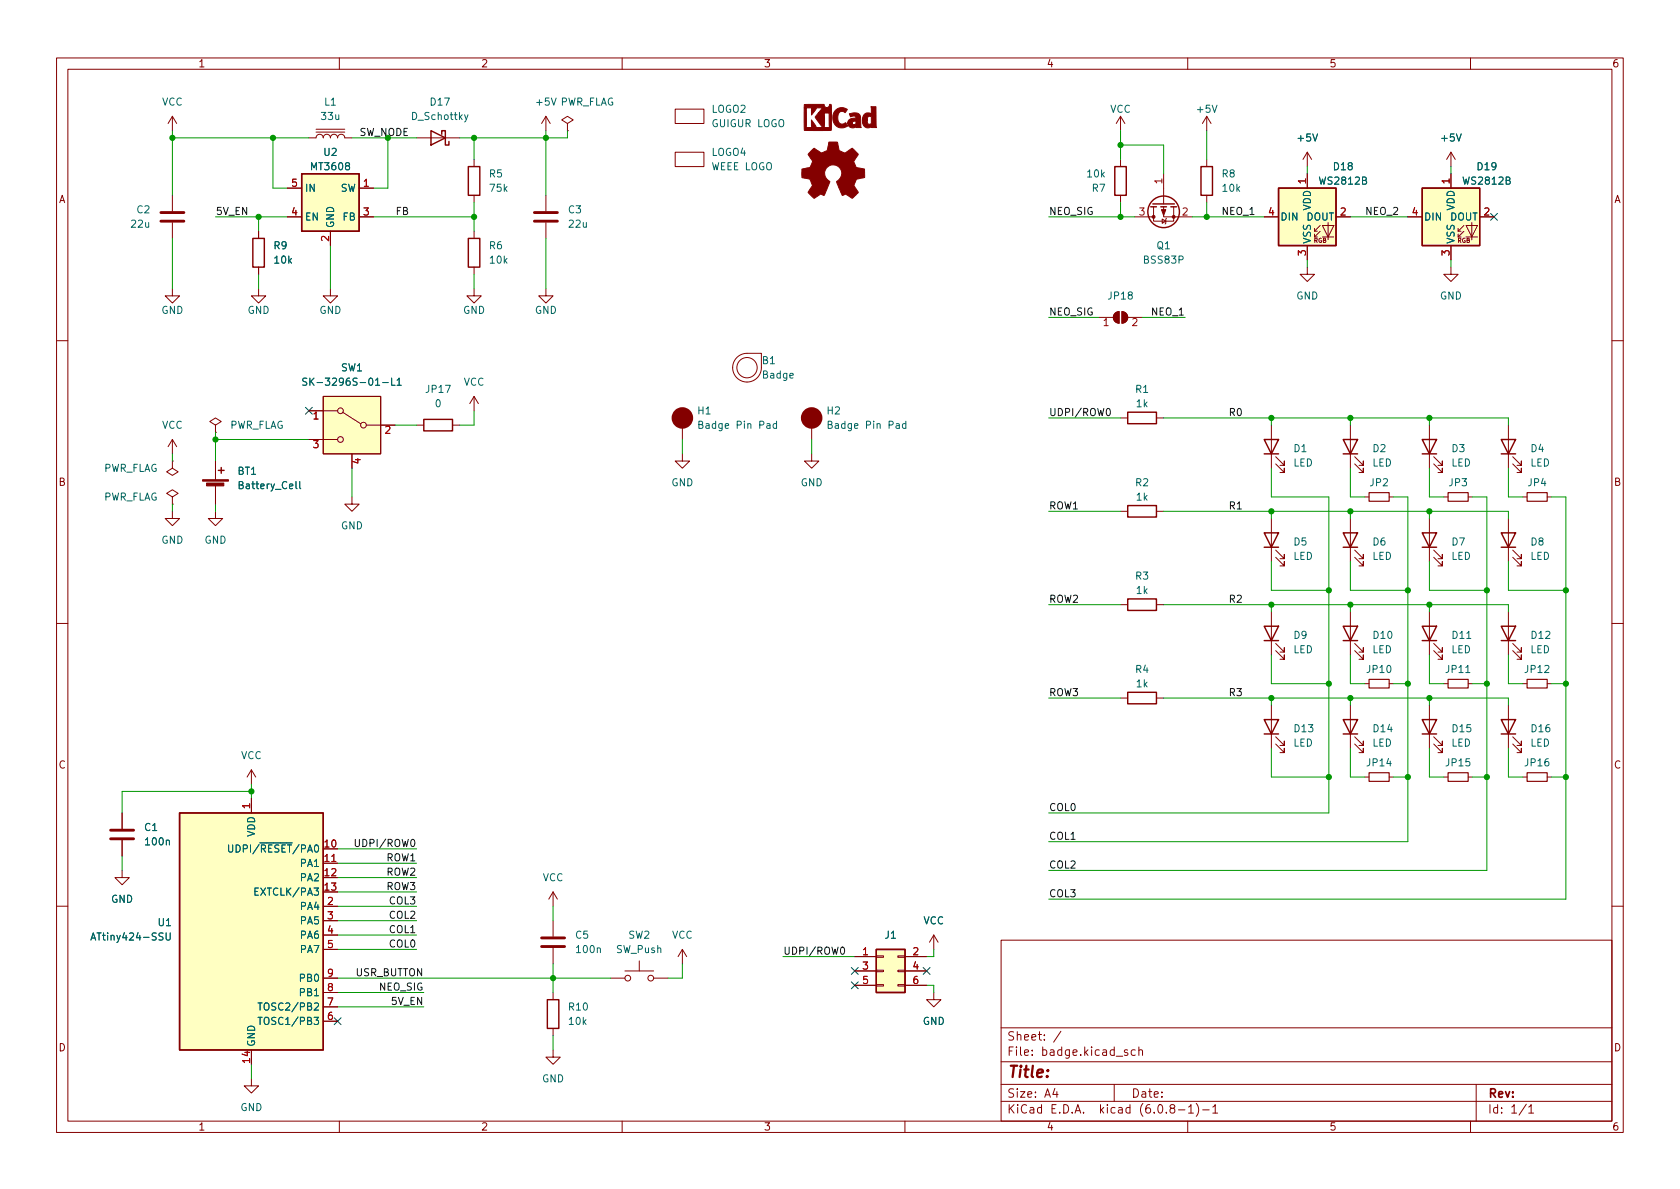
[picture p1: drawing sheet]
<svg xmlns="http://www.w3.org/2000/svg" width="297mm" height="210mm" viewBox="0 0 297 210" stroke-linecap="round" stroke-linejoin="round" font-family="sans-serif">
<g fill="none" stroke="#840000" stroke-width=".18">
<path d="M10 10.2h277v190.1h-277zM12 12.2h273v186.1h-273zM60 10.2v2M110 10.2v2M119.4 19.3h5.1v2.5h-5.1zM160 10.2v2M210 10.2v2M260 10.2v2M30.5 20.6v2.5M30.5 34.5v2.8M30.5 39.4v2.8M30.5 20.6l-.8 1.2"/>
<path d="M30.5 20.6l.7 1.2M50.8 33.3h2.5M50.8 38.3h2.5M54.6 24.4h1.3M55.9 24.4a.64 .64 0 0 1 .6-.7 .64 .64 0 0 1 .6 .7 .64 .64 0 0 1 .7-.7 .64 .64 0 0 1 .6 .7 .64 .64 0 0 1 .7-.7 .64 .64 0 0 1 .6 .7 .64 .64 0 0 1 .6-.7 .64 .64 0 0 1 .7 .7M55.9 23.4h5.1M55.9 22.9h5.1M61 24.4h1.2M63.5 33.3h2.5M63.5 38.3h2.5M73.7 24.4h7.6M83.8 28.2v1.3"/>
<path d="M83.8 34.5v1.3M96.5 20.6v2.5M96.5 34.5v2.8M96.5 39.4v2.8M96.5 20.6l-.7 1.2M96.5 20.6l.8 1.2M100.3 21.8l1-.6-1-.6-1 .6 1 .6v1.3M100.3 23.1h.1M119.4 26.9h5.1v2.6h-5.1zM198.1 20.6v2.5M198.1 28.2v1.3M198.1 34.5v1.3"/>
<path d="M198.1 20.6l-.7 1.2M198.1 20.6l.8 1.2M200.7 38.3h3.3M204 36.6v2.5h3.5v-2.5M205.5 38.7l.6 .4-.6 .4zM205.7 36.6v1.7h5.1M205.7 30.7v5.4M206.2 38.6l-.1 .1v.8l-.1 .1M213.4 20.6l-.8 1.2M213.4 20.6v2.5M213.4 28.2v1.3M213.4 34.5v1.3"/>
<path d="M213.4 20.6l.7 1.2M223.5 38.3h2.6M231.1 26.9l-.7 1.3M231.1 26.9v2.6M231.1 30.7v2.6M231.1 26.9l.8 1.3M233.4 39.9l-1 1v-.5M233.8 39.9h2l-1 2zM234.8 39.4v3M236.2 38.3h2.6M248.9 38.3h2.6M256.5 26.9v2.6"/>
<path d="M256.5 30.7v2.6M256.5 26.9l-.7 1.3M256.5 26.9l.8 1.3M258.8 39.9l-1 1v-.5M259.2 39.9h2l-1 2zM260.2 39.4v3M261.6 38.3h2.6M30.5 51v1.3h1.2l-1.2 1.3-1.3-1.3h1.3M45.7 51v1.3h1.3l-1.3 1.3-1.3-1.3h1.3M45.7 40.9v1.3M45.7 47.2v1.3M58.4 51v1.3h1.3l-1.3 1.3-1.3-1.3h1.3"/>
<path d="M58.4 40.9v2.5M83.8 51v1.3h1.3l-1.3 1.3-1.3-1.3h1.3M83.8 40.9v1.3M83.8 47.2v1.3M96.5 51v1.3h1.3l-1.3 1.3-1.3-1.3h1.3M194.3 56.1h2.5M197.1 55.4l.8-.3v2a1.02 1.02 0 0 1-1-.6 1.02 1.02 0 0 1 .2-1.1zM198.4 55.1a1.02 1.02 0 0 1 1 1 1.02 1.02 0 0 1-1 1zM199.4 56.1h2.5M231.1 47.2v1.3h1.3l-1.3 1.3-1.2-1.3h1.2M231.1 43.4v2.6M232.4 40.9h.5"/>
<path d="M233.4 40.9l-1 1v-.5M233.8 41.9h2M256.5 47.2v1.3h1.3l-1.3 1.3-1.2-1.3h1.2M256.5 43.4v2.6M257.8 40.9h.5M258.8 40.9l-1 1v-.5M259.2 41.9h2M10 60.2h2M30.5 77.7l.7 1.3M30.5 77.7v2.6M30.5 77.7l-.8 1.3M38.1 75.2l1-.7-1-.6-1 .6 1 .7v1.2"/>
<path d="M38.1 76.4h.1M54.6 72.6h5.1M54.6 77.7h5.1M57.1 70.1h10.2v10.2h-10.2zM60.6 72.9l3.2 2M64.8 75.2h5M73.7 75.2h1.2M80 75.2h1.3M83.8 70.1l-.7 1.3M83.8 70.1v2.5M83.8 70.1l.8 1.3M120.6 75.2v2.5"/>
<path d="M130.3 63.2a2.54 2.54 0 0 1 1.8-.7h2.5v2.5a2.54 2.54 0 0 1-3.5 2.4 2.54 2.54 0 0 1-.8-4.2zM143.5 75.2v2.5M198.1 73.9h1.3M204.5 73.9h1.2M224.8 75.2v7.6M238.8 75.2v7.6M252.7 75.2v7.6M266.7 75.2v7.6M285 60.2h2M30.5 87.9l-1-.7 1-.6 1 .6-1 .7v1.2M30.5 89.1h.1M30.5 81.5v1.3l-1 .6 1 .7 1-.7-1-.6"/>
<path d="M30.5 81.5h.1M30.5 90.4v1.3h-1.3l1.3 1.3 1.2-1.3h-1.2M38.1 90.4v1.3h1.3l-1.3 1.3-1.3-1.3h1.3M38.1 81.5v3.3M38.1 85.8v3.3M62.2 87.9v1.2h1.3l-1.3 1.3-1.2-1.3h1.2M62.2 80.3v2.5M120.6 80.3v1.2h1.3l-1.3 1.3-1.2-1.3h1.2M143.5 80.3v1.2h1.3l-1.3 1.3-1.3-1.3h1.3M198.1 90.4h1.3M204.5 90.4h1.2M224.8 91.7v7.6"/>
<path d="M225.6 98.5l1.5 1.6v-.8v.8h-.8M225.6 97.3l1.5 1.5v-.8v.8h-.8M225.6 82l1.5 1.6v-.8v.8h-.8M225.6 80.8l1.5 1.5v-.8v.8h-.8M238.8 91.7v7.6M239.5 98.5l1.5 1.6v-.8v.8h-.7M239.5 97.3l1.5 1.5v-.8v.8h-.7M239.5 82l1.5 1.6v-.8v.8h-.7M239.5 80.8l1.5 1.5v-.8v.8h-.7M241.3 87.9h.8M245.6 87.9h.8M252.7 91.7v7.6"/>
<path d="M253.5 98.5l1.5 1.6v-.8v.8h-.7M253.5 97.3l1.5 1.5v-.8v.8h-.7M253.5 82l1.5 1.6v-.8v.8h-.7M253.5 80.8l1.5 1.5v-.8v.8h-.7M255.3 87.9h.7M259.6 87.9h.7M266.7 91.7v7.6M267.5 82l1.5 1.6v-.8v.8h-.8M267.5 80.8l1.5 1.5v-.8v.8h-.8M267.5 98.5l1.5 1.6v-.8v.8h-.8M267.5 97.3l1.5 1.5v-.8v.8h-.8M269.2 87.9h.8"/>
<path d="M273.6 87.9h.7M10 110.2h2M198.1 106.9h1.3M204.5 106.9h1.2M224.8 108.2v7.6M225.6 115.1l1.5 1.5v-.8v.8h-.8M225.6 113.8l1.5 1.5v-.8v.8h-.8M238.8 108.2v7.6M239.5 115.1l1.5 1.5v-.8v.8h-.7M239.5 113.8l1.5 1.5v-.8v.8h-.7M252.7 108.2v7.6M253.5 115.1l1.5 1.5v-.8v.8h-.7"/>
<path d="M253.5 113.8l1.5 1.5v-.8v.8h-.7M266.7 108.2v7.6M267.5 115.1l1.5 1.5v-.8v.8h-.8M267.5 113.8l1.5 1.5v-.8v.8h-.8M285 110.2h2M44.4 136.1l-.7 1.3M44.4 136.1v2.6M44.4 136.1l.8 1.3M198.1 123.4h1.3M204.5 123.4h1.2M224.8 124.7v7.6M225.6 131.6l1.5 1.5v-.8v.8h-.8"/>
<path d="M225.6 130.3l1.5 1.5v-.7v.7h-.8M238.8 124.7v7.6M239.5 131.6l1.5 1.5v-.8v.8h-.7M239.5 130.3l1.5 1.5v-.7v.7h-.7M241.3 137.4h.8M241.3 120.9h.8M245.6 137.4h.8M245.6 120.9h.8M252.7 124.7v7.6M253.5 131.6l1.5 1.5v-.8v.8h-.7M253.5 130.3l1.5 1.5v-.7v.7h-.7M255.3 137.4h.7"/>
<path d="M255.3 120.9h.7M259.6 137.4h.7M259.6 120.9h.7M266.7 124.7v7.6M267.5 131.6l1.5 1.5v-.8v.8h-.8M267.5 130.3l1.5 1.5v-.7v.7h-.8M269.2 137.4h.8M269.2 120.9h.8M273.6 137.4h.7M273.6 120.9h.7M21.6 153.9v1.3h1.3l-1.3 1.3-1.3-1.3h1.3M21.6 143.8v2.8"/>
<path d="M21.6 148.6v2.8M44.4 141.2v2.6M57.1 152.6h2.6M97.8 157.7v2.6M97.8 157.7l-.8 1.3M97.8 157.7l.8 1.3M10 160.2h2M57.1 173h2.6M57.1 160.3h2.6M57.1 162.8h2.6M57.1 165.3h2.6M57.1 167.9h2.6"/>
<path d="M57.1 178h2.6M57.1 175.5h2.6M97.8 162.8v2.8M97.8 167.6v2.8M97.8 175.5v1.3M107.9 173h2.6M110.5 171.7h5.1M113 169.9v1.8M115.6 173h2.5M120.6 167.9v2.5M120.6 167.9l-.7 1.3M120.6 167.9l.8 1.3"/>
<path d="M151.1 169.2h3.8M151.1 171.7h3.8M151.1 174.2h3.8M154.9 174.1h1.3v.3h-1.3zM154.9 171.6h1.3v.2h-1.3zM154.9 169h1.3v.3h-1.3zM158.7 174.1h1.3v.3h-1.3zM158.7 171.6h1.3v.2h-1.3zM158.7 169h1.3v.3h-1.3zM160 169.2h3.8M160 171.7h3.8M160 174.2h3.8"/>
<path d="M165.1 175.5v1.3h1.3l-1.3 1.2-1.3-1.2h1.3M165.1 165.3l-.8 1.3M165.1 165.3v2.6M165.1 165.3l.8 1.3M177 166.3h108v32h-108zM285 160.2h2M44.4 190.7v1.3h1.3l-1.3 1.3-1.2-1.3h1.2M57.1 180.6h2.6M60 198.3v2M97.8 185.7v1.2h1.3l-1.3 1.3-1.3-1.3h1.3M97.8 181.9v1.2M110 198.3v2"/>
<path d="M160 198.3v2M177 194.8h108M177 191.8h108M177 187.8h108M177 181.8h108M186.5 192.5l-.4 1h1M186.9 193v1M187.6 182.4l-1.3 1.9M197 191.8v3M199.4 185.7l-.4-.1-.2 .2 .1 .3 .5 .1v.4h-.6M200.7 185.7l-.4-.1-.3 .3v.4l.1 .3h.6M201.4 185.8l.2-.2 .3 .1 .1 .9"/>
<path d="M201.4 185.1v1.5M207.1 196l-.2-.3v-.2l.2-.2 .5 .1 .1 .2-.1 .2-.6 .2-.1 .3v.4l.2 .1h.5l.1-.3-.1-.4-.2-.1M208.4 196.3h1.1M210 198.3v2M210.1 195.8l.5-.5v1.5M210.1 196.8h.9M211.5 195.1a1.72 1.72 0 0 1 0 2.3M212.6 196.3h1.2M214.4 195.8l.5-.5v1.5M214.4 196.8h.9M260 198.3v2M261 191.8v6.5"/>
<path d="M269.9 195.3l-1.3 1.9M270.3 195.8l.4-.5v1.5M270.3 196.8h.9"/>
<circle cx="60.2" cy="77.7" r=".51"/>
<circle cx="60.2" cy="72.6" r=".51"/>
<circle cx="64.3" cy="75.2" r=".51"/>
<circle cx="132.1" cy="65" r="1.8"/>
<circle cx="111" cy="173" r=".51"/>
<circle cx="115.1" cy="173" r=".51"/>
</g>
<g fill="none" stroke="#840000" stroke-width=".25">
<path d="M53.3 30.7h10.2v10.2h-10.2zM76.2 23.1l2.5 1.3-2.5 1.2zM78.1 23.7v-.6h.6v2.5h.7v-.6M82.8 29.5h2v5h-2zM197.1 29.5h2v5h-2zM203.5 36.6h1M203.8 36.1h3.8M205.2 36.6h1M207 36.6h1M212.3 29.5h2.1v5h-2.1zM226.1 33.3h10.1v10.1h-10.1zM251.5 33.3h10.1v10.1h-10.1z"/>
<path d="M44.7 42.2h2v5h-2zM82.8 42.2h2v5h-2zM74.9 74.2h5.1v2h-5.1zM199.4 72.9h5.1v2h-5.1zM223.5 77.7h2.6l-1.3 2.6zM237.5 77.7h2.5l-1.2 2.6zM251.5 77.7h2.5l-1.3 2.6zM265.4 77.7h2.6l-1.3 2.6zM38.6 83.2h1M39.1 82.7v1M199.4 89.4h5.1v2h-5.1zM223.5 94.2h2.6l-1.3 2.6z"/>
<path d="M223.5 96.8h2.6M223.5 80.3h2.6M237.5 94.2h2.5l-1.2 2.6zM237.5 96.8h2.5M237.5 80.3h2.5M251.5 94.2h2.5l-1.3 2.6zM251.5 96.8h2.5M251.5 80.3h2.5M265.4 94.2h2.6l-1.3 2.6zM265.4 96.8h2.6M265.4 80.3h2.6M199.4 105.9h5.1v2h-5.1z"/>
<path d="M223.5 110.7h2.6l-1.3 2.6zM223.5 113.3h2.6M237.5 110.7h2.5l-1.2 2.6zM237.5 113.3h2.5M251.5 110.7h2.5l-1.3 2.6zM251.5 113.3h2.5M265.4 110.7h2.6l-1.3 2.6zM265.4 113.3h2.6M199.4 122.4h5.1v2.1h-5.1zM223.5 127.2h2.6l-1.3 2.6zM223.5 129.8h2.6M237.5 127.2h2.5l-1.2 2.6z"/>
<path d="M237.5 129.8h2.5M251.5 127.2h2.5l-1.3 2.6zM251.5 129.8h2.5M265.4 127.2h2.6l-1.3 2.6zM265.4 129.8h2.6M31.7 143.8h25.4v41.9h-25.4zM96.8 176.8h2v5.1h-2zM154.9 167.9h5.1v7.6h-5.1z"/>
<circle cx="205.7" cy="37.5" r="2.79"/>
</g>
<g fill="#840000" stroke="#840000" stroke-width=".18">
<path d="M143.4 26.7l.6-.5 .8 .6a.62 .62 0 0 0 1 0l.2-.1a1.62 1.62 0 0 0 .5-1.4l.1-.2h1.5l.1 .8a.74 .74 0 0 0 .7 1l.5 .2 1.3-.9 1 1-.4 .7a.75 .75 0 0 0-.1 1.2l.2 .5 1.5 .3v1.5l-1.4 .3-.1 .1a1.23 1.23 0 0 0-.3 1.2l.7 1-.1 .2-1 .9-.8-.6a.54 .54 0 0 0-.9 .1l-1.1-2.4a2.33 2.33 0 0 0 .9-1.9 1.54 1.54 0 0 0-2.5-.7 1.54 1.54 0 0 0 .4 2.5l-1 2.5a.69 .69 0 0 0-1.1 .1l-.7 .4-1-1.1 .8-1.2-.3-.5a.71 .71 0 0 0-.9-.8l-.7-.1v-1.5l.4-.1a1.11 1.11 0 0 0 1.3-.7 .72 .72 0 0 0-.2-1.2l-.4-.6z"/>
<path d="M35.8 84.8h4.6v.3h-4.6z"/>
<path d="M36.5 85.4h3.1v.5h-3.1z"/>
<path d="M154 18.9h.9l.1 3.7h-.9v-.2a1.05 1.05 0 0 1-1.2 0 1.05 1.05 0 0 1-.4-1.2h.8a.48 .48 0 0 0 .1 .6 .48 .48 0 0 0 .6 .1l.1-1.2a.47 .47 0 0 0-.6 0 .47 .47 0 0 0-.2 .5h-.8a1.03 1.03 0 0 1 .4-1.1 1.03 1.03 0 0 1 1.2 0z"/>
<path d="M147.7 19.5a1.52 1.52 0 0 1 2.1-.1l-.4 .5a.75 .75 0 0 0-.9-.1 .75 .75 0 0 0-.4 .8 .94 .94 0 0 0 .2 1 .94 .94 0 0 0 .9 .3l.3-.2 .3 .5a.41 .41 0 0 1-.5 .3 1.67 1.67 0 0 1-1.7-.4 1.67 1.67 0 0 1-.3-1.8z"/>
<path d="M150.2 20.1a1.75 1.75 0 0 1 1.9 .3l.2 2.2h-.9v-.2a.89 .89 0 0 1-.9 .2 .89 .89 0 0 1-.6-.8h.8a.34 .34 0 0 0 .5 .2 .34 .34 0 0 0-.1-.6l-.3 .1-.1 .3h-.8a1.17 1.17 0 0 1 1.5-.9 .42 .42 0 0 0-.3-.4 .42 .42 0 0 0-.4 .1l-.3 .1z"/>
<path d="M142.2 18.5h3.5a.51 .51 0 0 0 .5 .5 .51 .51 0 0 0 .5-.5h.2a8.6 8.6 0 0 1 .1 3.1v1.4l-4.8 .1v-4h.3a5.3 5.3 0 0 1 .1 2.3l-.1 1.1 1.1 .1-.1-1.4 .7 1 .1 .4h1.2l-1.2-1.6a.41 .41 0 0 1-.2-.4 .41 .41 0 0 1 .4-.3l.2-.3h1l.1 1.3-.1 1.3h1l-.1-2.6h-1.9l.8-.9h-1.2l-.8 1.2 .1-1.2h-1.4z"/>
<path d="M197.1 55.4l.8-.3v2a1.02 1.02 0 0 1-1-.6 1.02 1.02 0 0 1 .2-1.1z"/>
<path d="M198.4 55.1a1.02 1.02 0 0 1 1 1 1.02 1.02 0 0 1-1 1z"/>
<path d="M205.4 37.1h.7l-.4 1z"/>
<circle cx="207.5" cy="38.3" r=".25"/>
<circle cx="204" cy="38.3" r=".25"/>
</g>
<g fill="#840000" stroke="#840000" stroke-width="1.3">
<circle cx="143.5" cy="73.9" r="1.27"/>
<circle cx="120.6" cy="73.9" r="1.27"/>
</g>
<g fill="none" stroke="#006464" stroke-width=".18">
<path d="M82.7 20.3l-.4 1.1-.2 .2M54.2 66.9h-.4l-.2 .1v.3l.5 .3 .1 .3-.2 .2h-.5M54.8 66.9v1.2M55 67.4l.5 .7M55.5 66.9l-.7 .7M69.2 66.9v1.2h.6M70.2 67.2l.4-.3v1.2M70.2 68.1h.7M123.6 75.1l.5-.1 .1-.2v-.2l-.6-.1v1.3h.5l.1-.2 .1-.3-.3-.2M137.3 75l-.4-.1-.2 .2 .1 .6h.5M137.3 74.5v1.3M146.4 75.1l.6-.1 .1-.2-.1-.2-.6-.1v1.3h.5l.2-.2 .1-.3-.3-.2"/>
<path d="M160.2 75l-.4-.1-.2 .2 .1 .6h.5M160.2 74.5v1.3M53 85.2v1l.2 .2M45.1 157.6h.4M45.7 157h-.6v1.3h.6M16.1 166.2l.4-1.2 .4 1.2M16.2 165.9h.6M29.4 165v1l.2 .2h.3l.2-.2v-1M45.6 179.9h.7M45.6 177.4h.7M46 177.4v1.2M46 179.9v1.3"/>
</g>
<path d="M28.4 39.1h4.1M28.4 37.6h4.1M94.5 39.1h4.1M94.5 37.6h4.1M19.6 148.3h4M19.6 146.8h4M95.8 167.4h4M95.8 165.9h4" fill="none" stroke="#840000" stroke-width=".51"/>
<path d="M242.1 87.1h3.5v1.5h-3.5zM256 87.1h3.6v1.5h-3.6zM270 87.1h3.6v1.5h-3.6zM242.1 136.6h3.5v1.6h-3.5zM242.1 120.1h3.5v1.6h-3.5zM256 120.1h3.6v1.6h-3.6zM256 136.6h3.6v1.6h-3.6zM270 120.1h3.6v1.6h-3.6zM270 136.6h3.6v1.6h-3.6z" fill="none" stroke="#840000" stroke-width=".2"/>
<g fill="#ffffc2" stroke="#ffffc2" stroke-width=".18">
<path d="M53.3 30.7h10.2v10.2h-10.2z"/>
<path d="M154.9 167.9h5.1v7.6h-5.1z"/>
<path d="M31.7 143.8h25.4v41.9h-25.4z"/>
<path d="M57.1 70.1h10.2v10.2h-10.2z"/>
<path d="M251.5 33.3h10.1v10.1h-10.1z"/>
<path d="M226.1 33.3h10.1v10.1h-10.1z"/>
</g>
<path d="M195.7 72.3l.2-.1a.68 .68 0 0 1 .4 .7 .68 .68 0 0 1-.4 .6l-.2-.1-.1-.4zM62.8 148.4v1.1l.3 .2h.2l.2-.2v-1.1M148.7 167.6l.2-.1a.68 .68 0 0 1 .4 .6 .68 .68 0 0 1-.4 .6l-.2-.1-.1-.3z" fill="none" stroke="#0f0f0f" stroke-width=".18"/>
<g fill="none" stroke="#009600" stroke-width=".18">
<path d="M30.5 24.4h24.1M30.5 23.1v11.4M38.1 38.3h12.7M45.7 38.3v2.6M48.3 24.4v8.9h2.5M62.2 24.4h11.5M66 38.3h17.8M68.6 24.4v8.9h-2.6M83.8 24.4v3.8M83.8 35.8v5.1M96.5 23.1v11.4M100.3 23.1v1.3h-19"/>
<path d="M185.4 38.3h15.3M198.1 25.6h7.6v5.1M198.1 23.1v5.1M198.1 35.8v2.5M210.8 38.3h12.7M213.4 23.1v5.1M213.4 35.8v2.5M231.1 29.5v1.2M238.8 38.3h10.1M256.5 29.5v1.2M30.5 42.2v8.8M45.7 48.5v2.5"/>
<path d="M58.4 43.4v7.6M83.8 48.5v2.5M96.5 42.2v8.8M185.4 56.1h8.9M201.9 56.1h7.6M231.1 46v1.2M256.5 46v1.2M38.1 77.7h16.5M38.1 76.4v5.1M69.8 75.2h3.9M83.8 72.6v2.6h-2.5M120.6 77.7v2.6"/>
<path d="M143.5 77.7v2.6M185.4 73.9h12.7M205.7 73.9h61v1.3M224.8 73.9v1.3M238.8 73.9v1.3M252.7 73.9v1.3M30.5 80.3v1.2M30.5 89.1v1.3M38.1 89.1v1.3M62.2 82.8v5.1M185.4 90.4h12.7M205.7 90.4h61v1.3"/>
<path d="M224.8 99.3v5.1h10.1M224.8 82.8v5.1h10.1v55.9h-49.5M224.8 90.4v1.3M238.8 99.3v5.1h10.1M238.8 82.8v5.1h2.5M238.8 90.4v1.3M246.4 87.9h2.5v60.9h-63.5M252.7 99.3v5.1h10.2M252.7 82.8v5.1h2.6M252.7 90.4v1.3M260.3 87.9h2.6v66h-77.5M266.7 82.8v5.1h2.5"/>
<path d="M266.7 99.3v5.1h10.2M274.3 87.9h2.6v71.1h-91.5M185.4 106.9h12.7M205.7 106.9h61v1.3M224.8 115.8v5.1h10.1M224.8 106.9v1.3M238.8 115.8v5.1h2.5M238.8 106.9v1.3M252.7 115.8v5.1h2.6M252.7 106.9v1.3M266.7 115.8v5.1h2.5M44.4 138.7v2.5"/>
<path d="M44.4 139.9h-22.8v3.9M185.4 123.4h12.7M205.7 123.4h61v1.3M224.8 123.4v1.3M224.8 132.3v5.1h10.1M238.8 123.4v1.3M238.8 132.3v5.1h2.5M246.4 120.9h2.5M246.4 137.4h2.5M252.7 123.4v1.3M252.7 132.3v5.1h2.6M260.3 120.9h2.6"/>
<path d="M260.3 137.4h2.6M266.7 132.3v5.1h2.5M274.3 120.9h2.6M274.3 137.4h2.6M21.6 151.4v2.5M59.7 157.7h14M59.7 155.2h14M59.7 150.1h14M59.7 152.6h14M59.7 165.3h14M59.7 167.9h14M59.7 160.3h14"/>
<path d="M59.7 162.8h14M59.7 178h15.2M59.7 175.5h15.2M59.7 173h48.2M97.8 160.3v2.5M97.8 170.4v5.1M120.6 170.4v2.6h-2.5M138.4 169.2h12.7M163.8 174.2h1.3v1.3M165.1 167.9v1.3h-1.3M44.4 188.2v2.5M97.8 183.1v2.6"/>
</g>
<path d="M263.6 37.7l1.2 1.3M264.8 37.7l-1.2 1.3M54 72l1.2 1.2M55.2 72l-1.2 1.2M59.1 180l1.2 1.2M60.3 180l-1.2 1.2M150.5 171.1l1.2 1.2M150.5 173.6l1.2 1.2M151.7 171.1l-1.2 1.2M151.7 173.6l-1.2 1.2M163.2 171.1l1.2 1.2M164.4 171.1l-1.2 1.2" fill="none" stroke="#000084" stroke-width=".18"/>
<g fill="#009600" stroke="#009600" stroke-width=".18">
<circle cx="238.8" cy="90.4" r=".46"/>
<circle cx="238.8" cy="106.9" r=".46"/>
<circle cx="234.9" cy="104.4" r=".46"/>
<circle cx="224.8" cy="90.4" r=".46"/>
<circle cx="224.8" cy="106.9" r=".46"/>
<circle cx="248.9" cy="137.4" r=".46"/>
<circle cx="234.9" cy="120.9" r=".46"/>
<circle cx="276.9" cy="120.9" r=".46"/>
<circle cx="276.9" cy="137.4" r=".46"/>
<circle cx="252.7" cy="90.4" r=".46"/>
<circle cx="248.9" cy="104.4" r=".46"/>
<circle cx="262.9" cy="104.4" r=".46"/>
<circle cx="252.7" cy="106.9" r=".46"/>
<circle cx="276.9" cy="104.4" r=".46"/>
<circle cx="248.9" cy="120.9" r=".46"/>
<circle cx="252.7" cy="123.4" r=".46"/>
<circle cx="262.9" cy="120.9" r=".46"/>
<circle cx="262.9" cy="137.4" r=".46"/>
<circle cx="234.9" cy="137.4" r=".46"/>
<circle cx="238.8" cy="123.4" r=".46"/>
<circle cx="224.8" cy="123.4" r=".46"/>
<circle cx="198.1" cy="38.3" r=".46"/>
<circle cx="213.4" cy="38.3" r=".46"/>
<circle cx="252.7" cy="73.9" r=".46"/>
<circle cx="224.8" cy="73.9" r=".46"/>
<circle cx="238.8" cy="73.9" r=".46"/>
<circle cx="97.8" cy="173" r=".46"/>
<circle cx="48.3" cy="24.4" r=".46"/>
<circle cx="30.5" cy="24.4" r=".46"/>
<circle cx="45.7" cy="38.3" r=".46"/>
<circle cx="38.1" cy="77.7" r=".46"/>
<circle cx="44.4" cy="139.9" r=".46"/>
<circle cx="83.8" cy="24.4" r=".46"/>
<circle cx="96.5" cy="24.4" r=".46"/>
<circle cx="83.8" cy="38.3" r=".46"/>
<circle cx="198.1" cy="25.6" r=".46"/>
</g>
<text font-size="2.8" fill="#840000" x="178" y="190.6">Title:</text>
<g font-size="2.1" fill="#840000">
<text x="178" y="184">Sheet: /</text>
<text x="178" y="186.7">File: badge.kicad_sch</text>
<text x="178" y="196.9">KiCad E.D.A. kicad (6.0.8-1)-1</text>
<text x="178" y="194.1">Size: A4</text>
<text x="200" y="194.1">Date:</text>
<text x="263" y="194.1">Rev:</text>
<text x="263" y="196.9">Id: 1/1</text>
</g>
<g font-size="1.8" fill="#840000">
<text x="35" y="11.9">1</text>
<text x="85" y="11.9">2</text>
<text x="135" y="11.9">3</text>
<text x="185" y="11.9">4</text>
<text x="235" y="11.9">5</text>
<text x="285" y="11.9">6</text>
<text x="10.3" y="35.9">A</text>
<text x="285.3" y="35.9">A</text>
<text x="10.3" y="85.9">B</text>
<text x="285.3" y="85.9">B</text>
<text x="10.3" y="135.9">C</text>
<text x="285.3" y="135.9">C</text>
<text x="10.3" y="185.9">D</text>
<text x="285.3" y="185.9">D</text>
<text x="35" y="199.9">1</text>
<text x="85" y="199.9">2</text>
<text x="135" y="199.9">3</text>
<text x="185" y="199.9">4</text>
<text x="235" y="199.9">5</text>
<text x="285" y="199.9">6</text>
</g>
<g font-size="1.8" fill="#006464">
<text x="28.6" y="18.7">VCC</text>
<text x="56.9" y="21.2">33u</text>
<text x="57.4" y="18.7">L1</text>
<text x="72.9" y="21.2">D_Schottky</text>
<text x="76.2" y="18.7">D17</text>
<text x="94.9" y="18.7">+5V PWR_FLAG</text>
<text x="125.8" y="19.9">LOGO2</text>
<text x="125.9" y="22.5">GUIGUR LOGO</text>
<text x="196.3" y="19.9">VCC</text>
<text x="211.8" y="19.9">+5V</text>
<text x="57.3" y="27.6">U2</text>
<text x="125.8" y="27.6">LOGO4</text>
<text x="229.5" y="25">+5V</text>
<text x="254.9" y="25">+5V</text>
<text x="53.8" y="33.9">IN</text>
<text x="55.2" y="30.1">MT3608</text>
<text x="60.1" y="33.9">SW</text>
<text x="86.5" y="31.4">R5</text>
<text x="86.7" y="33.9">75k</text>
<text x="125.8" y="30.1">WEEE LOGO</text>
<text x="192.3" y="31.4">10k</text>
<text x="193.1" y="33.9">R7</text>
<text x="216.1" y="31.4">R8</text>
<text x="216.2" y="33.9">10k</text>
<text x="233.5" y="32.6">WS2812B</text>
<text x="235.9" y="30.1">D18</text>
<text x="258.9" y="32.6">WS2812B</text>
<text x="261.3" y="30.1">D19</text>
<text x="23.3" y="40.3">22u</text>
<text x="24.2" y="37.7">C2</text>
<text x="53.8" y="39">EN</text>
<text x="59.1" y="40.4" transform="rotate(-90 59.1 40.4)">GND</text>
<text x="60.6" y="39">FB</text>
<text x="100.5" y="37.7">C3</text>
<text x="100.7" y="40.3">22u</text>
<text x="226.3" y="39">DIN</text>
<text x="231" y="39">DOUT</text>
<text x="231.8" y="37.3" transform="rotate(-90 231.8 37.3)">VDD</text>
<text x="251.7" y="39">DIN</text>
<text x="256.4" y="39">DOUT</text>
<text x="257.2" y="37.3" transform="rotate(-90 257.2 37.3)">VDD</text>
<text x="48.4" y="44.1">R9</text>
<text x="48.6" y="46.6">10k</text>
<text x="86.5" y="44.1">R6</text>
<text x="86.7" y="46.6">10k</text>
<text x="202.3" y="46.6">BSS83P</text>
<text x="204.6" y="44.1">Q1</text>
<text x="231.8" y="43.2" transform="rotate(-90 231.8 43.2)">VSS</text>
<text x="257.2" y="43.2" transform="rotate(-90 257.2 43.2)">VSS</text>
<text x="196.1" y="53">JP18</text>
<text x="229.2" y="53">GND</text>
<text x="254.6" y="53">GND</text>
<text x="28.5" y="55.5">GND</text>
<text x="43.8" y="55.5">GND</text>
<text x="56.5" y="55.5">GND</text>
<text x="81.9" y="55.5">GND</text>
<text x="94.6" y="55.5">GND</text>
<text x="60.3" y="65.7">SW1</text>
<text x="134.8" y="64.4">B1</text>
<text x="55.5" y="68.2">SK-3296S-01-L1</text>
<text x="75.4" y="69.5">JP17</text>
<text x="82" y="68.2">VCC</text>
<text x="134.9" y="66.9">Badge</text>
<text x="200.8" y="69.5">R1</text>
<text x="28.6" y="75.8">VCC</text>
<text x="40.5" y="75.8">PWR_FLAG</text>
<text x="77" y="72">0</text>
<text x="123.4" y="73.3">H1</text>
<text x="124.2" y="75.8">Badge Pin Pad</text>
<text x="146.3" y="73.3">H2</text>
<text x="147.1" y="75.8">Badge Pin Pad</text>
<text x="200.9" y="72">1k</text>
<text x="18.2" y="83.4">PWR_FLAG</text>
<text x="42" y="83.9">BT1</text>
<text x="228.6" y="82.5">LED</text>
<text x="228.8" y="79.9">D1</text>
<text x="242.6" y="82.5">LED</text>
<text x="242.8" y="79.9">D2</text>
<text x="256.6" y="82.5">LED</text>
<text x="256.7" y="79.9">D3</text>
<text x="270.5" y="82.5">LED</text>
<text x="270.7" y="79.9">D4</text>
<text x="18.2" y="88.5">PWR_FLAG</text>
<text x="42.5" y="86.5">Battery_Cell</text>
<text x="118.7" y="86">GND</text>
<text x="141.5" y="86">GND</text>
<text x="200.8" y="86">R2</text>
<text x="200.9" y="88.5">1k</text>
<text x="242.3" y="86">JP2</text>
<text x="256.2" y="86">JP3</text>
<text x="270.2" y="86">JP4</text>
<text x="60.3" y="93.6">GND</text>
<text x="28.5" y="96.1">GND</text>
<text x="36.1" y="96.1">GND</text>
<text x="228.6" y="99">LED</text>
<text x="228.8" y="96.5">D5</text>
<text x="242.6" y="99">LED</text>
<text x="242.8" y="96.5">D6</text>
<text x="256.6" y="99">LED</text>
<text x="256.7" y="96.5">D7</text>
<text x="270.5" y="99">LED</text>
<text x="270.7" y="96.5">D8</text>
<text x="200.8" y="102.5">R3</text>
<text x="200.9" y="105">1k</text>
<text x="228.8" y="113">D9</text>
<text x="242.9" y="113">D10</text>
<text x="256.8" y="113">D11</text>
<text x="270.8" y="113">D12</text>
<text x="200.8" y="119">R4</text>
<text x="228.6" y="115.5">LED</text>
<text x="241.8" y="119">JP10</text>
<text x="242.6" y="115.5">LED</text>
<text x="255.7" y="119">JP11</text>
<text x="256.6" y="115.5">LED</text>
<text x="269.7" y="119">JP12</text>
<text x="270.5" y="115.5">LED</text>
<text x="200.9" y="121.5">1k</text>
<text x="228.9" y="129.5">D13</text>
<text x="242.9" y="129.5">D14</text>
<text x="256.8" y="129.5">D15</text>
<text x="270.8" y="129.5">D16</text>
<text x="42.6" y="134.2">VCC</text>
<text x="228.6" y="132">LED</text>
<text x="241.8" y="135.5">JP14</text>
<text x="242.6" y="132">LED</text>
<text x="255.7" y="135.5">JP15</text>
<text x="256.6" y="132">LED</text>
<text x="269.7" y="135.5">JP16</text>
<text x="270.5" y="132">LED</text>
<text x="25.6" y="146.9">C1</text>
<text x="25.9" y="149.5">100n</text>
<text x="45.1" y="148" transform="rotate(-90 45.1 148)">VDD</text>
<text x="40.7" y="150.7">UDPI/~{RESET}/PA0</text>
<text x="53.2" y="153.3">PA1</text>
<text x="53.2" y="155.8">PA2</text>
<text x="95.9" y="155.8">VCC</text>
<text x="19.6" y="159.6">GND</text>
<text x="45.6" y="158.4">EXTCLK/PA3</text>
<text x="53.2" y="160.9">PA4</text>
<text x="16.8" y="166.3">ATtiny424-SSU</text>
<text x="28" y="163.8">U1</text>
<text x="53.2" y="163.4">PA5</text>
<text x="53.2" y="166">PA6</text>
<text x="101.8" y="166">C5</text>
<text x="111.1" y="166">SW2</text>
<text x="118.8" y="166">VCC</text>
<text x="156.5" y="166">J1</text>
<text x="163.2" y="163.4">VCC</text>
<text x="53.2" y="168.5">PA7</text>
<text x="53.2" y="173.6">PB0</text>
<text x="102.1" y="168.5">100n</text>
<text x="109" y="168.5">SW_Push</text>
<text x="46.8" y="178.7">TOSC2/PB2</text>
<text x="53.2" y="176.1">PB1</text>
<text x="100.6" y="178.7">R10</text>
<text x="45.1" y="185.2" transform="rotate(-90 45.1 185.2)">GND</text>
<text x="46.8" y="181.2">TOSC1/PB3</text>
<text x="100.7" y="181.2">10k</text>
<text x="163.1" y="181.2">GND</text>
<text x="95.8" y="191.4">GND</text>
<text x="42.5" y="196.5">GND</text>
</g>
<text font-size="1.8" fill="#009600" x="63.5" y="24">SW_NODE</text>
<g font-size="1.8" fill="#a90000">
<text x="51.6" y="33">5</text>
<text x="64.3" y="33">1</text>
<text x="205.5" y="32.5" transform="rotate(-90 205.5 32.5)">1</text>
<text x="230.9" y="32.5" transform="rotate(-90 230.9 32.5)">1</text>
<text x="256.3" y="32.5" transform="rotate(-90 256.3 32.5)">1</text>
<text x="51.6" y="38.1">4</text>
<text x="64.3" y="38.1">3</text>
<text x="201.4" y="38.1">3</text>
<text x="209.1" y="38.1">2</text>
<text x="224.3" y="38.1">4</text>
<text x="237" y="38.1">2</text>
<text x="249.7" y="38.1">4</text>
<text x="262.4" y="38.1">2</text>
<text x="58.2" y="42.7" transform="rotate(-90 58.2 42.7)">2</text>
<text x="230.9" y="45.2" transform="rotate(-90 230.9 45.2)">3</text>
<text x="256.3" y="45.2" transform="rotate(-90 256.3 45.2)">3</text>
<text x="195.1" y="57.7">1</text>
<text x="200.2" y="57.7">2</text>
<text x="55.4" y="74.2">1</text>
<text x="68.1" y="76.7">2</text>
<text x="55.4" y="79.2">3</text>
<text x="63.8" y="82" transform="rotate(-90 63.8 82)">4</text>
<text x="44.2" y="143" transform="rotate(-90 44.2 143)">1</text>
<text x="57.4" y="149.9">10</text>
<text x="57.4" y="152.4">11</text>
<text x="57.4" y="154.9">12</text>
<text x="57.4" y="157.5">13</text>
<text x="57.9" y="160">2</text>
<text x="57.9" y="162.6">3</text>
<text x="57.9" y="165.1">4</text>
<text x="57.9" y="167.6">5</text>
<text x="57.9" y="172.7">9</text>
<text x="152.5" y="168.9">1</text>
<text x="152.5" y="171.4">3</text>
<text x="152.5" y="174">5</text>
<text x="161.4" y="168.9">2</text>
<text x="161.4" y="171.4">4</text>
<text x="161.4" y="174">6</text>
<text x="57.9" y="177.8">7</text>
<text x="57.9" y="175.3">8</text>
<text x="57.9" y="180.3">6</text>
<text x="44.2" y="187.9" transform="rotate(-90 44.2 187.9)">14</text>
</g>
<g font-size="1.8" fill="#0f0f0f">
<text x="38.1" y="38">5V_EN</text>
<text x="70" y="38">FB</text>
<text x="185.4" y="38">NEO_SIG</text>
<text x="215.9" y="38">NEO_1</text>
<text x="241.3" y="38">NEO_2</text>
<text x="185.4" y="55.8">NEO_SIG</text>
<text x="203.8" y="55.8">NEO_1</text>
<text x="185.4" y="73.6">UDPI/ROW0</text>
<text x="217.2" y="73.6">R0</text>
<text x="185.4" y="90.1">ROW1</text>
<text x="217.2" y="90.1">R1</text>
<text x="185.4" y="106.6">ROW2</text>
<text x="217.2" y="106.6">R2</text>
<text x="185.4" y="123.1">ROW3</text>
<text x="217.2" y="123.1">R3</text>
<text x="185.4" y="143.4">COL0</text>
<text x="63.6" y="149.8">UDPI/ROW0</text>
<text x="185.4" y="148.5">COL1</text>
<text x="68.4" y="152.3">ROW1</text>
<text x="68.4" y="154.8">ROW2</text>
<text x="185.4" y="153.6">COL2</text>
<text x="68.4" y="157.4">ROW3</text>
<text x="68.9" y="159.9">COL3</text>
<text x="185.4" y="158.6">COL3</text>
<text x="68.9" y="162.5">COL2</text>
<text x="68.9" y="167.5">COL0</text>
<text x="68.9" y="165">COL1</text>
<text x="62.8" y="172.6">USR_BUTTON</text>
<text x="138.4" y="168.8">UDPI/ROW0</text>
<text x="67.1" y="175.2">NEO_SIG</text>
<text x="69.3" y="177.7">5V_EN</text>
</g>
<g font-size="1.1" fill="#840000">
<text x="232.2" y="42.9">RGB</text>
<text x="257.6" y="42.9">RGB</text>
</g>
</svg>
